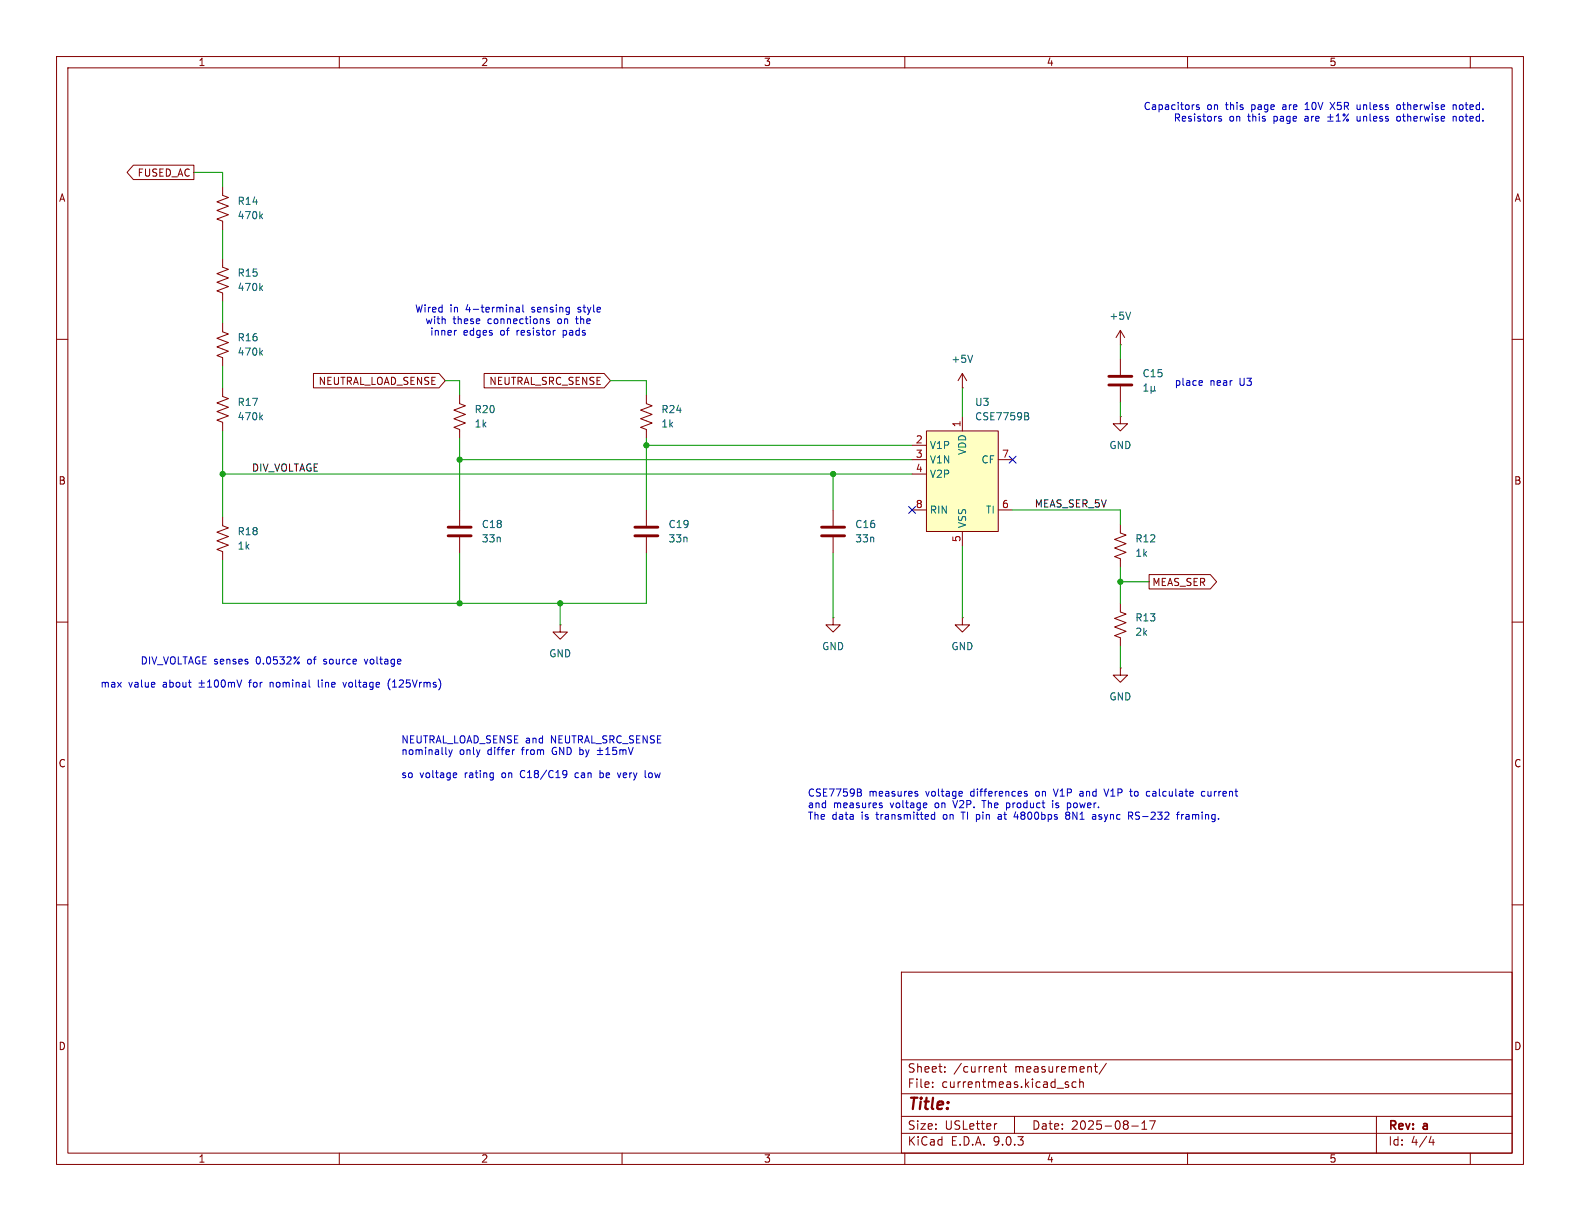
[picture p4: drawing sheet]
<svg xmlns="http://www.w3.org/2000/svg" width="279mm" height="216mm" viewBox="0 0 279 216" stroke-linecap="round" stroke-linejoin="round" font-family="sans-serif">
<g fill="none" stroke="#840000" stroke-width=".18">
<path d="M10 10h259.4v195.9h-259.4zM12 12h255.4v191.9h-255.4zM60 10v2M110 10v2M160 10v2M210 10v2M260 10v2M39.4 33v1.5l1 .4-2 .8 2 .7-2 .8 2 .8-2 .7 1 .4v1.5M39.4 45.7v1.5l1 .4-2 .8 2 .7-2 .8 2 .8-2 .7 1 .4v1.5M39.4 57.2v1.5l1 .4-2 .7 2 .8-2 .7 2 .8-2 .8 1 .3v1.6M198.1 58.4l-.7 1.3M198.1 58.4l.8 1.3"/>
<path d="M198.1 58.4v2.6M10 60h2M39.4 68.6v1.5l1 .4-2 .7 2 .8-2 .8 2 .7-2 .8 1 .4v1.5M81.3 69.9v1.5l1 .4-2 .7 2 .8-2 .7 2 .8-2 .8 1 .3v1.6M114.3 69.9v1.5l1 .4-2 .7 2 .8-2 .7 2 .8-2 .8 1 .3v1.6M198.1 61h.1M198.1 73.7v1.2h1.3l-1.3 1.3-1.3-1.3h1.3M198.1 73.7h.1M198.1 63.5v2.8M198.1 68.3v2.8M267.4 60h2M81.3 90.2v2.8"/>
<path d="M81.3 95v2.8M114.3 90.2v2.8M114.3 95v2.8M147.3 90.2v2.8M147.3 95v2.8M10 110h2M147.3 109.2v1.3h1.3l-1.3 1.3-1.3-1.3h1.3M147.3 109.2h.1M198.1 118.1v1.3h1.3l-1.3 1.3-1.3-1.3h1.3M198.1 118.1h.1M198.1 106.7v1.5l1 .4-2 .7 2 .8-2 .8 2 .7-2 .8 1 .4v1.5M267.4 110h2"/>
<path d="M10 160h2M159.4 171.9h108v32h-108zM267.4 160h2M159.4 197.4h108M159.4 193.4h108M159.4 187.4h108M164.9 192.1v.2M164.9 191.4v.1M167.1 189.4v.2M167.1 188.7v.1M176.3 198.7l-.3 .1M176.4 188.7h.5v.9"/>
<path d="M177.4 188.6h.6M177.6 188.1v1.3l.4 .2M179.4 197.4v3M188.4 191.7l.5 .2 .1 .1-.1 .2-.4 .1M188.4 191.4h.5M190.3 191.4l-.4-.1-.3 .3v.4l.1 .2h.6M190.9 191.4l.2-.1 .4 .1 .1 .9M190.9 190.8v1.5M193.5 188.6h.6M193.7 188.1v1.3l.4 .2M195.6 188l-1.2 1.9M200.1 199.1h1.2"/>
<path d="M201.9 199.7h.9M201.9 198.6l.5-.4v1.5M203.3 198.2h1l-.7 1.5M243.4 197.4v6.5M60 203.9v2M110 203.9v2M159.4 200.4h108M160 203.9v2M210 203.9v2M253.1 200.9l-.4 1.1h.9M253.4 201.5v1M260 203.9v2"/>
</g>
<path d="M196.1 66.5h4.1M196.1 68.1h4.1M79.2 93.2h4.1M79.2 94.7h4.1M112.3 93.2h4M112.3 94.7h4M145.3 93.2h4.1M145.3 94.7h4.1" fill="none" stroke="#840000" stroke-width=".51"/>
<g fill="none" stroke="#006464" stroke-width=".18">
<path d="M46.1 38.2l.3 .5M46.4 37.8l-.4 .5M46.1 50.9l.3 .5M46.4 50.5l-.4 .5M199.9 55.2l-.4 1.3M46.1 73.8l.3 .4M46.1 62.3l.3 .5M46.4 73.4l-.4 .5M46.4 62l-.4 .4M202.3 69.2h.7M202.3 68.3l.3-.4v1.3M203.6 69l.1 .2h.3l.2-.2"/>
<path d="M203.6 68.3v1.3M204.2 69l.1 .2M204.2 68.3v.7"/>
</g>
<path d="M163.8 76.2h12.7v17.8h-12.7z" fill="#ffffc2"/>
<g fill="none" stroke="#840000" stroke-width=".18">
<path d="M23.6 29.2h10.7v2.6h-10.7l-1.1-1.3zM55.4 66h22.2l1.1 1.3-1.1 1.3h-22.2zM85.6 66h21.2l1.1 1.3-1.1 1.3h-21.2zM161.3 78.7h2.5M163.8 76.2h12.7v17.8h-12.7zM170.2 68.6h.1M170.2 66v2.6M170.2 73.7v2.5M170.2 66l-.8 1.3M170.2 66l.7 1.3M39.4 91.4v1.6l1 .3-2 .8 2 .8-2 .7 2 .8-2 .8 1 .3v1.6M161.3 81.3h2.5"/>
<path d="M161.3 83.8h2.5M161.3 90.2h2.5M170.2 94v2.5M176.5 81.3h2.6M176.5 90.2h2.6M198.1 92.7v1.5l1 .4-2 .8 2 .7-2 .8 2 .8-2 .7 1 .4v1.5M99.1 110.5v1.3h1.2l-1.2 1.2-1.3-1.2h1.3M99.1 110.5h.1M170.2 109.2v1.3h1.2l-1.2 1.3-1.3-1.3h1.3M170.2 109.2h.1M203.2 101.6h10.8l1.1 1.3-1.1 1.2h-10.8z"/>
</g>
<path d="M172 62.8l-.4 1.3M181.6 73l.3 .2-.3 .4 .3 .1v.3l-.2 .2h-.5" fill="none" stroke="#006464" stroke-width=".18"/>
<g fill="none" stroke="#009600" stroke-width=".18">
<path d="M34.3 30.5h5.1v2.5M39.4 40.6v5.1M39.4 53.3v3.9M39.4 64.8v3.8M39.4 76.2v15.2M78.7 67.3h2.6v2.6M81.3 77.5v12.7M107.9 67.3h6.4v2.6M114.3 77.5v12.7M114.3 78.7h47M170.2 68.6v5.1M198.1 61v2.5"/>
<path d="M198.1 71.1v2.6M39.4 83.8h121.9M81.3 97.8v8.9M81.3 81.3h80M114.3 97.8v8.9h-74.9v-7.6M147.3 83.8v6.4M147.3 97.8v11.4M170.2 96.5v12.7M179.1 90.2h19v2.5M99.1 106.7v3.8M198.1 100.3v6.4M198.1 114.3v3.8"/>
<path d="M198.1 102.9h5.1"/>
</g>
<path d="M160.7 89.6l1.2 1.2M161.9 89.6l-1.2 1.2M178.5 80.7l1.2 1.2M179.7 80.7l-1.2 1.2" fill="none" stroke="#000084" stroke-width=".18"/>
<g fill="none" stroke="#0000c2" stroke-width=".18">
<path d="M211.1 18.5h.1M212 18.6l-.3-.1-.1 .2v.2l.4 .1v.3h-.4M230.8 19.4h.7M231 18.3l-.2 .2M235.2 18.1l.8 1.3M236 18.1l-.8 1.3M240.5 19.3l-.2 .1-.3-.1M247.1 18.6l.1-.1 .4 .1 .1 .5-.2 .2-.3 .1-.1-.1zM257 18.6l.2-.1 .3 .1v.8M257 18.5v.9M216 20.6h-.3l-.2 .2v.1l.5 .2v.3h-.5M234.8 21.4h.9"/>
<path d="M234.8 20.7h.9M235.3 20.2v1M236.3 21.4h.7M236.3 20.5l.4-.4v1.3M237.6 20.2l-.1 .1 .2 .2 .2-.2-.1-.1M238.5 20.1l-1 1.3M240 20.6v.6l.3 .2M247.5 20.6h-.3l-.2 .2 .1 .5 .1 .1h.3M257 20.6v.8M257 20.7l.2-.1h.3v.8M80.7 58.4l-.2 .1M91.3 54.4h.5l.1 .8"/>
<path d="M91.9 54.6l-.5 .1-.2 .2 .2 .3 .5-.1M92.5 53.9v1.1l.1 .2M96.7 56.4v.3l.4 .2 .1 .1-.2 .2h-.4M98.2 58.4l-.2 .1M212.2 67.3l.4 .1v.2l-.6 .1M212.6 68.1h-.4M52.9 117.1v.3M52.9 116.1l-.9 1.3M64.4 116.6l.3 .8M35.2 120.8h1M35.2 121.5h1M35.7 120.3v1"/>
<path d="M36.7 121.5h.7M36.7 120.6l.4-.4v1.3M38.1 120.3l.1-.1a.68 .68 0 0 1 .4 .7 .68 .68 0 0 1-.4 .6 .84 .84 0 0 1-.1-1.2zM39.3 120.3l.1-.1a.68 .68 0 0 1 .5 .7 .68 .68 0 0 1-.5 .6 .84 .84 0 0 1-.1-1.2zM40.4 120.7v.8M40.4 120.8l.3-.1 .2 .1M40.9 120.8l.2-.1h.3l.1 .8M40.9 120.8v.7M41.9 120.2l.4 1.3 .4-1.3M47.8 120.7v.8M47.9 120.7l-.1 .1M56.3 120.2v1.1l.2 .2"/>
<path d="M60.6 120.7l.3 .8 .3-.8M69 120a1.46 1.46 0 0 0 0 2M78.9 133.4h.1M79.4 132.6l.3 .8M79.7 133.4l-.3 .4M80 132.6l-.3 .8M80.3 136.7h.4l.1 .3-.6 .1M80.7 137.4l-.4 .1M87.1 136.7h.1M87.2 136.7v1.1M87.2 137.4l-.1 .1M90.9 132.6h.1"/>
<path d="M100 136.2l.2 .2a1.03 1.03 0 0 1-.2 1M100.2 136.8l-.2 .2M101.9 136.7l-.2 .2v.4l.2 .2M105.6 132.7h1M105.6 133.4h1M106.1 132.2v1M106.1 136.2v1.3M106.1 137.4l.4 .1M106.5 136.7h-.4M107.1 133.4h.8M107.3 132.5h-.2M107.5 132.1v1.3"/>
<path d="M108.4 132.1l-.1 .7 .2-.2 .4 .1 .2 .5-.3 .2-.5-.1M109.2 136.7l.3 .8 .3-.8M109.6 132.7l.4-.1 .2 .2M109.6 132.6v.8M110.2 132.8l.1-.2h.3l.1 .8M110.2 132.8v.6M111.1 132.1l.4 1.3 .5-1.3M114.8 136.7l-.1 .2 .1 .5M152 139.5l.3 .3-.3 .3 .3 .1v.3l-.2 .3h-.5M162 139.9l.3 .1M170 139.9l.2 .3-.6 .2M181.6 140l-.3-.1-.2 .2 .1 .2 .4 .1v.3h-.5"/>
<path d="M186.3 139.5l.4 1.3M191.3 139.9l-.3 .1M195.2 139.5l.4 1.3 .5-1.3M203 139.9l.3 .1M213.1 140l-.4-.1-.2 .3 .1 .5h.5M155.7 142.4l.3 .1v.1l-.1 .2h-.3M155.7 142h.3M162 140.4h.3v.2l-.2 .2h-.2M163.8 142.8h-.1M163.8 142l.1 .3-.6 .1M165.3 143.6v1.3M165.3 144.1l-.4-.1-.2 .3 .1 .5h.5"/>
<path d="M168.5 141.6l.4 1.2M170.1 140.7l-.1 .1M176.5 144.1h.5M177.1 144.3l-.4 .1-.2 .2 .2 .3 .4-.1M178 142.8h.3M178.3 142h-.3M179.6 143.5l-.3 .9h.8M179.9 144v.9M186.1 141.6v.1M186.1 142v.8M188.5 143.7l-.1 .2 .3 .2M188.7 144.1l-.3 .3 .1 .3 .2 .2 .4-.1 .1-.2v-.2l-.3-.3"/>
<path d="M188.7 144.1h.2M188.9 142h.3l.2 .2-.1 .5-.4 .1M188.9 143.6l.3 .2-.3 .3M190.9 140.6l.2 .2h.3M191.4 140.3h-.3l-.2 .2M193.7 144.1l.1 .8M193.8 144.8l-.5 .1M193.8 144.3l-.5 .1M199.9 144.3l.4 .6M200.1 143.6l.2 .2-.1 .3-.1 .2M200.8 144.8l.2 .1M201 143.6l-.2 .2 .2 .4"/>
<path d="M203.3 140.7l-.3 .1M208 144h.5M208.5 143.6l-.3 .2v1.1M208.9 144v.9M209.3 144l-.4 .3"/>
<circle cx="238.3" cy="21.2" r=".18"/>
</g>
<g fill="#009600" stroke="#009600" stroke-width=".18">
<circle cx="198.1" cy="102.9" r=".46"/>
<circle cx="147.3" cy="83.8" r=".46"/>
<circle cx="81.3" cy="106.7" r=".46"/>
<circle cx="39.4" cy="83.8" r=".46"/>
<circle cx="114.3" cy="78.7" r=".46"/>
<circle cx="99.1" cy="106.7" r=".46"/>
<circle cx="81.3" cy="81.3" r=".46"/>
</g>
<text font-size="2.8" fill="#840000" x="160.4" y="196.8">Title:</text>
<g font-size="2.1" fill="#840000">
<text x="160.4" y="189.9">Sheet:</text>
<text x="168.6" y="189.9">/current</text>
<text x="179.5" y="189.9">measurement/</text>
<text x="160.4" y="192.6">File:</text>
<text x="166.5" y="192.6">currentmeas.kicad_sch</text>
<text x="160.4" y="202.8">KiCad</text>
<text x="160.4" y="200">Size:</text>
<text x="167.1" y="200">USLetter</text>
<text x="168.1" y="202.8">E.D.A.</text>
<text x="175.7" y="202.8">9.0.3</text>
<text x="182.4" y="200">Date:</text>
<text x="189.4" y="200">2025-08-17</text>
<text x="245.4" y="200.2">Rev:</text>
<text x="245.4" y="202.8">Id:</text>
<text x="249.5" y="202.8">4/4</text>
<text x="251.8" y="200.2">a</text>
</g>
<g font-size="1.8" fill="#840000">
<text x="35" y="11.9">1</text>
<text x="85" y="11.9">2</text>
<text x="135" y="11.9">3</text>
<text x="185" y="11.9">4</text>
<text x="235" y="11.9">5</text>
<text x="10.3" y="35.9">A</text>
<text x="24.2" y="31.4">FUSED_AC</text>
<text x="267.7" y="35.9">A</text>
<text x="56.2" y="68.3">NEUTRAL_LOAD_SENSE</text>
<text x="86.4" y="68.3">NEUTRAL_SRC_SENSE</text>
<text x="10.3" y="85.9">B</text>
<text x="267.7" y="85.9">B</text>
<text x="203.7" y="103.8">MEAS_SER</text>
<text x="10.3" y="135.9">C</text>
<text x="267.7" y="135.9">C</text>
<text x="10.3" y="185.9">D</text>
<text x="267.7" y="185.9">D</text>
<text x="35" y="205.8">1</text>
<text x="85" y="205.8">2</text>
<text x="135" y="205.8">3</text>
<text x="185" y="205.8">4</text>
<text x="235" y="205.8">5</text>
</g>
<g font-size="1.8" fill="#0000c2">
<text x="202.1" y="19.7">Capacitors</text>
<text x="207.5" y="21.7">Resistors</text>
<text x="213.4" y="19.7">on</text>
<text x="216.9" y="19.7">this</text>
<text x="217.3" y="21.7">on</text>
<text x="220.8" y="21.7">this</text>
<text x="221.6" y="19.7">page</text>
<text x="225.5" y="21.7">page</text>
<text x="227.3" y="19.7">are</text>
<text x="231.2" y="21.7">are</text>
<text x="231.5" y="19.7">10V</text>
<text x="236.1" y="19.7">X5R</text>
<text x="240.8" y="21.7">unless</text>
<text x="241" y="19.7">unless</text>
<text x="248.1" y="21.7">otherwise</text>
<text x="248.3" y="19.7">otherwise</text>
<text x="258.2" y="21.7">noted.</text>
<text x="258.4" y="19.7">noted.</text>
<text x="73.3" y="55.5">Wired</text>
<text x="75.1" y="57.5">with</text>
<text x="76" y="59.6">inner</text>
<text x="79.6" y="55.5">in</text>
<text x="80.1" y="57.5">these</text>
<text x="81.9" y="59.6">edges</text>
<text x="82.5" y="55.5">4-terminal</text>
<text x="86.4" y="57.5">connections</text>
<text x="88.6" y="59.6">of</text>
<text x="91.6" y="59.6">resistor</text>
<text x="94.3" y="55.5">sensing</text>
<text x="98.9" y="57.5">on</text>
<text x="100" y="59.6">pads</text>
<text x="102.4" y="57.5">the</text>
<text x="102.7" y="55.5">style</text>
<text x="207.6" y="68.4">place</text>
<text x="213.9" y="68.4">near</text>
<text x="219.3" y="68.4">U3</text>
<text x="24.8" y="117.7">DIV_VOLTAGE senses</text>
<text x="45.4" y="117.7">0.0532%</text>
<text x="54.7" y="117.7">of</text>
<text x="57.7" y="117.7">source</text>
<text x="65.2" y="117.7">voltage</text>
<text x="17.7" y="121.8">max</text>
<text x="22.7" y="121.8">value</text>
<text x="28.9" y="121.8">about</text>
<text x="44.5" y="121.8">for</text>
<text x="48.4" y="121.8">nominal</text>
<text x="57.1" y="121.8">line</text>
<text x="61.8" y="121.8">voltage</text>
<text x="69.8" y="121.8">(125Vrms)</text>
<text x="70.9" y="131.7">NEUTRAL_LOAD_SENSE and</text>
<text x="97.5" y="131.7">NEUTRAL_SRC_SENSE</text>
<text x="70.9" y="133.7">nominally</text>
<text x="70.9" y="137.8">so</text>
<text x="74.2" y="137.8">voltage</text>
<text x="81.2" y="133.7">only</text>
<text x="82.3" y="137.8">rating</text>
<text x="86.3" y="133.7">differ</text>
<text x="89" y="137.8">on</text>
<text x="92.5" y="137.8">C18/C19</text>
<text x="92.6" y="133.7">from</text>
<text x="98.1" y="133.7">GND by</text>
<text x="102.4" y="137.8">can</text>
<text x="106.9" y="137.8">be</text>
<text x="110.3" y="137.8">very</text>
<text x="115.3" y="137.8">low</text>
<text x="142.7" y="141.1">CSE7759B</text>
<text x="142.7" y="143.1">and</text>
<text x="147.4" y="143.1">measures</text>
<text x="153.7" y="141.1">measures</text>
<text x="157.5" y="143.1">voltage</text>
<text x="163.8" y="141.1">voltage</text>
<text x="165.6" y="143.1">on</text>
<text x="169.1" y="143.1">V2P.</text>
<text x="171.9" y="141.1">differences</text>
<text x="174.4" y="143.1">The</text>
<text x="178.8" y="143.1">product</text>
<text x="183.6" y="141.1">on</text>
<text x="187.1" y="141.1">V1P</text>
<text x="187.2" y="143.1">is</text>
<text x="190" y="143.1">power.</text>
<text x="191.8" y="141.1">and</text>
<text x="196.4" y="141.1">V1P</text>
<text x="201.2" y="141.1">to</text>
<text x="204.2" y="141.1">calculate</text>
<text x="214.1" y="141.1">current</text>
<text x="142.7" y="145.2">The</text>
<text x="147.1" y="145.2">data</text>
<text x="152.5" y="145.2">is</text>
<text x="155.3" y="145.2">transmitted</text>
<text x="167.3" y="145.2">on</text>
<text x="170.7" y="145.2">TI pin</text>
<text x="177.6" y="145.2">at</text>
<text x="180.6" y="145.2">4800bps</text>
<text x="189.9" y="145.2">8N1</text>
<text x="194.9" y="145.2">async</text>
<text x="201.4" y="145.2">RS-232</text>
<text x="210.3" y="145.2">framing.</text>
</g>
<g font-size="1.8" fill="#006464">
<text x="41.9" y="36.4">R14</text>
<text x="41.9" y="39">470k</text>
<text x="41.9" y="49.1">R15</text>
<text x="41.9" y="51.7">470k</text>
<text x="196.1" y="56.7">+5V</text>
<text x="41.9" y="60.6">R16</text>
<text x="41.9" y="63.1">470k</text>
<text x="168.1" y="64.4">+5V</text>
<text x="41.9" y="72">R17</text>
<text x="172.3" y="72">U3</text>
<text x="201.9" y="66.9">C15</text>
<text x="41.9" y="74.5">470k</text>
<text x="83.8" y="73.3">R20</text>
<text x="83.8" y="75.8">1k</text>
<text x="116.8" y="73.3">R24</text>
<text x="116.8" y="75.8">1k</text>
<text x="172.3" y="74.5">CSE7759B</text>
<text x="164.3" y="79.6">V1P</text>
<text x="164.3" y="82.1">V1N</text>
<text x="171" y="80.5" transform="rotate(-90 171 80.5)">VDD</text>
<text x="173.5" y="82.1">CF</text>
<text x="196.1" y="79.6">GND</text>
<text x="164.3" y="84.7">V2P</text>
<text x="41.9" y="94.8">R18</text>
<text x="85.1" y="93.6">C18</text>
<text x="118.1" y="93.6">C19</text>
<text x="151.1" y="93.6">C16</text>
<text x="164.3" y="91">RIN</text>
<text x="171" y="93.5" transform="rotate(-90 171 93.5)">VSS</text>
<text x="174.2" y="91">TI</text>
<text x="41.9" y="97.4">1k</text>
<text x="85.1" y="96.1">33n</text>
<text x="118.1" y="96.1">33n</text>
<text x="151.1" y="96.1">33n</text>
<text x="200.7" y="96.1">R12</text>
<text x="200.7" y="98.7">1k</text>
<text x="200.7" y="110.1">R13</text>
<text x="200.7" y="112.6">2k</text>
<text x="97" y="116.4">GND</text>
<text x="145.3" y="115.2">GND</text>
<text x="168.1" y="115.2">GND</text>
<text x="196.1" y="124.1">GND</text>
</g>
<g font-size="1.8" fill="#a90000">
<text x="169.9" y="75.6" transform="rotate(-90 169.9 75.6)">1</text>
<text x="161.9" y="78.5">2</text>
<text x="161.9" y="81">3</text>
<text x="161.9" y="83.6">4</text>
<text x="177.1" y="81">7</text>
<text x="161.9" y="89.9">8</text>
<text x="177.1" y="89.9">6</text>
<text x="169.9" y="96" transform="rotate(-90 169.9 96)">5</text>
</g>
<g font-size="1.8" fill="#0f0f0f">
<text x="44.4" y="83.5">DIV_VOLTAGE</text>
<text x="182.9" y="89.8">MEAS_SER_5V</text>
</g>
</svg>
